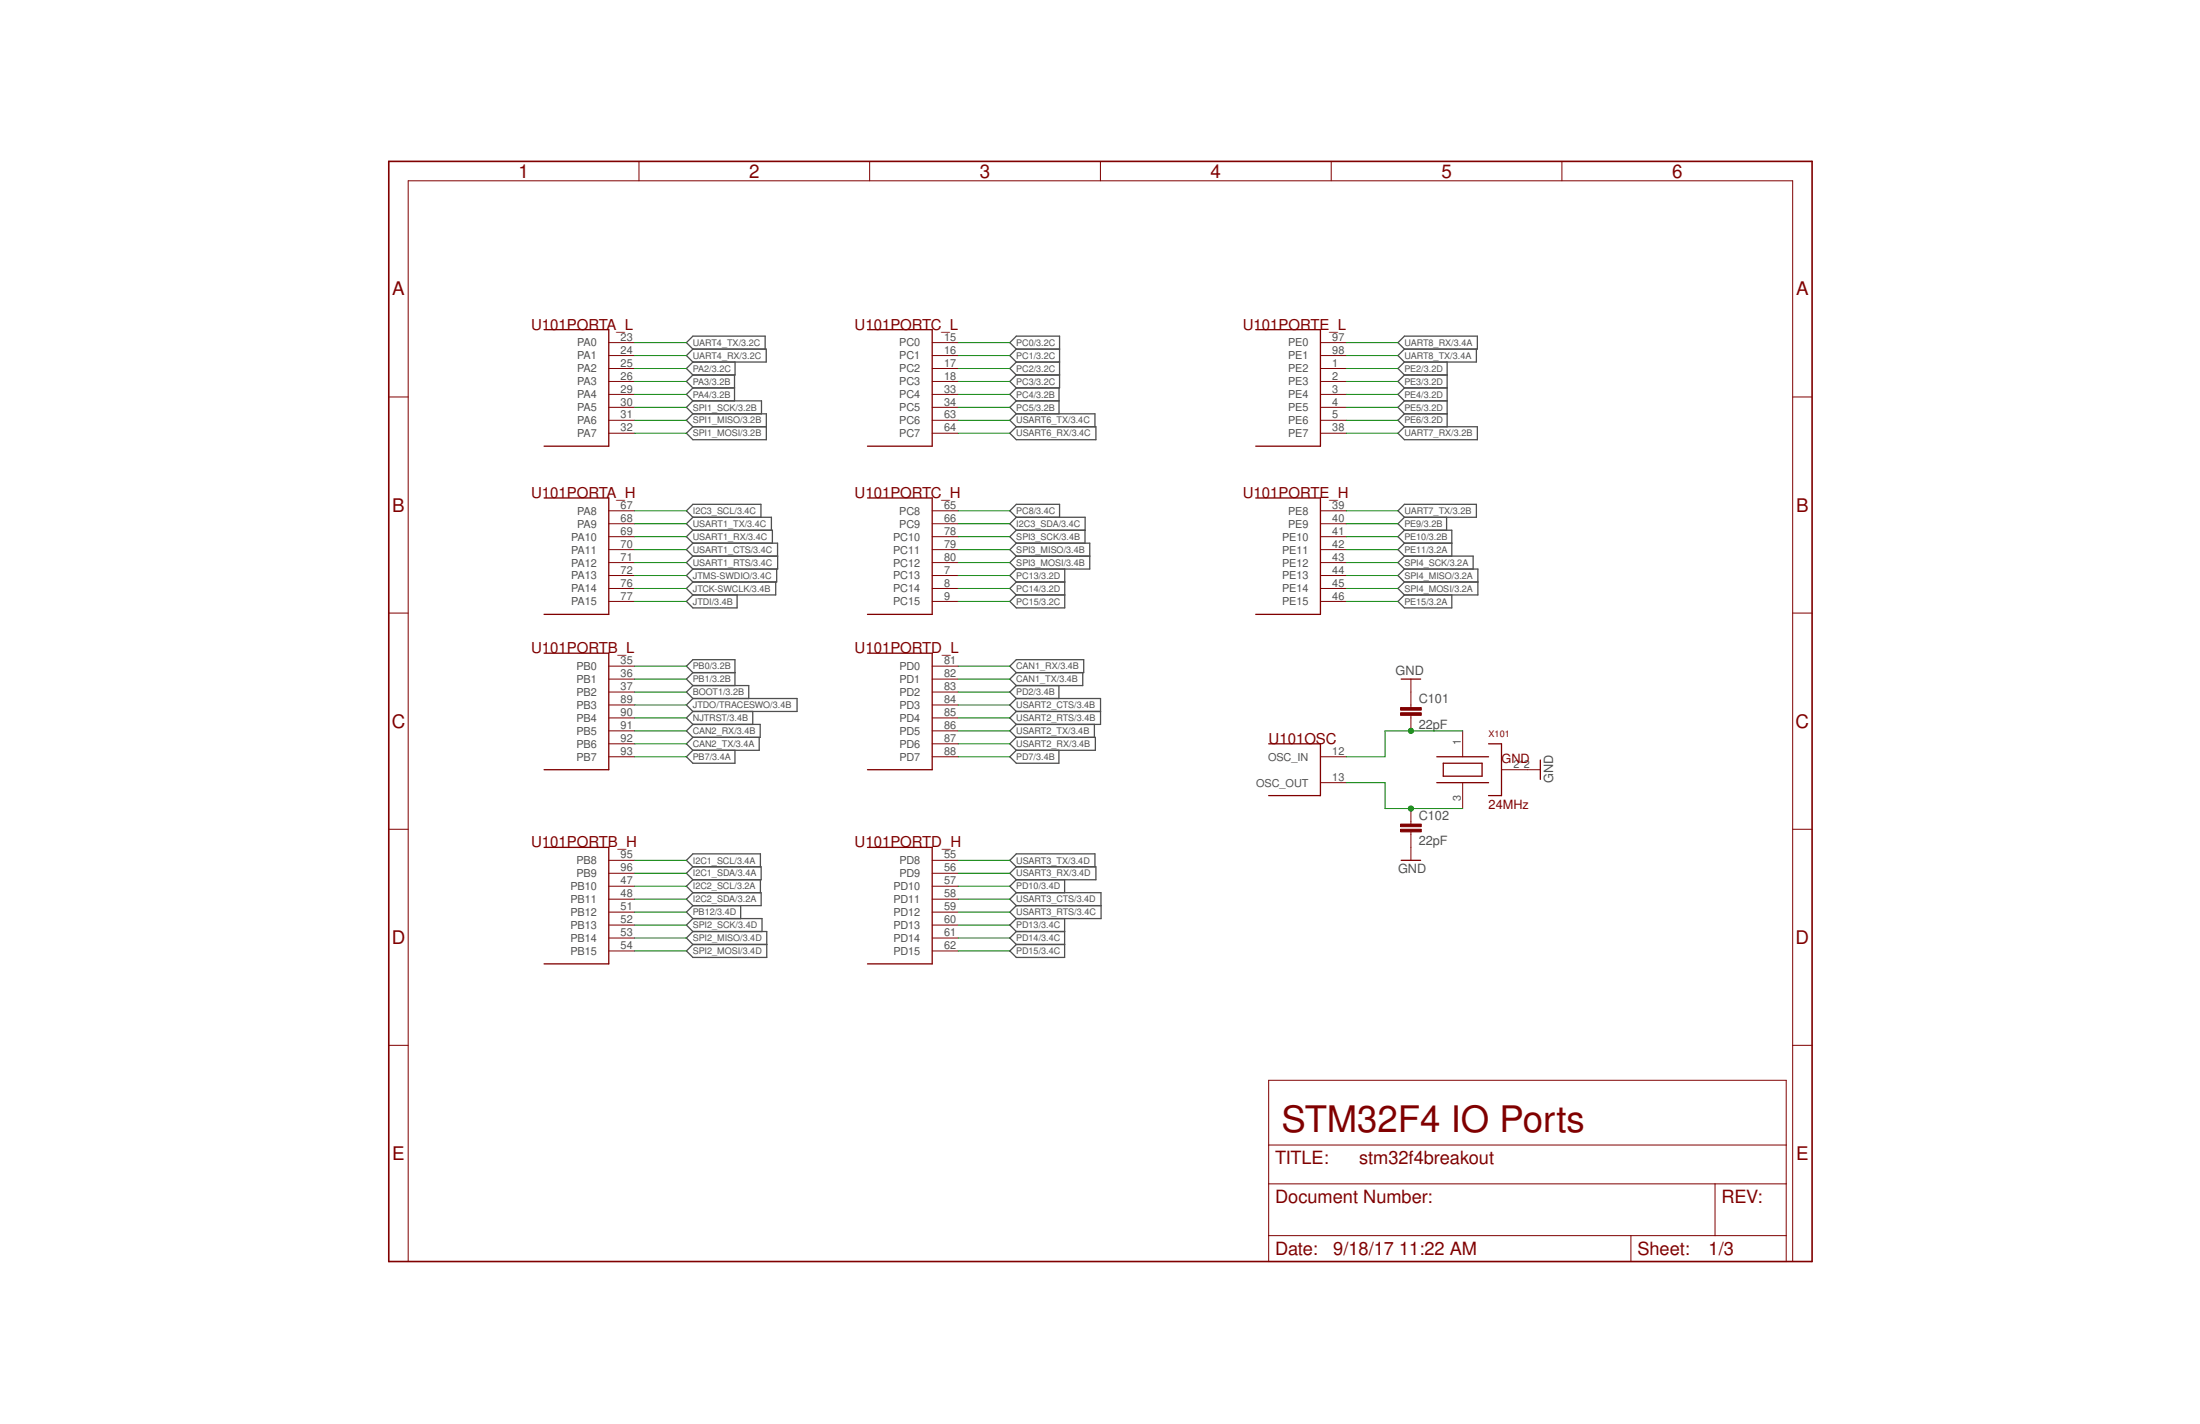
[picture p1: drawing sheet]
<svg xmlns="http://www.w3.org/2000/svg" width="432mm" height="279mm" viewBox="0 0 432 279" stroke-linecap="round" stroke-linejoin="round" font-family="sans-serif">
<g fill="none" stroke="#505050" stroke-width=".25">
<path d="M136 68.5l-1.3-1.3 1.3-1.2h14.2v2.5M136 68.5h14.4v2.5h-14.4M136 68.5l-1.3 1.3 1.3 1.2M136 71l-1.3 1.3 1.3 1.3M136 73.6l-1.3 1.2 1.3 1.3M136 76.1h8.2M136 76.1l-1.3 1.3 1.3 1.3M136 78.7h13.5v2.5M136 78.7l-1.3 1.2 1.3 1.3M144.2 73.6v5.1M144.3 71v2.6h-8.3M199.5 68.5l-1.3-1.3 1.3-1.2h8.5v10.1h-8.5"/>
<path d="M199.5 68.5h8.5M199.5 71h8.5M199.5 73.6h8.5M199.5 78.7h8.4M199.5 68.5l-1.3 1.3 1.3 1.2M199.5 73.6l-1.3 1.2 1.3 1.3M199.5 78.7l-1.3 1.2 1.3 1.3M199.5 71l-1.3 1.3 1.3 1.3M199.5 76.1l-1.3 1.3 1.3 1.3M207.9 76.1v5.1M274.4 67.2l1.3-1.2h14.3v2.5h-14.3zM275.7 73.6h8.3"/>
<path d="M275.7 76.1h8.3M275.7 78.7h8.3M275.7 68.5l-1.3 1.3 1.3 1.2M275.7 73.6l-1.3 1.2 1.3 1.3M275.7 76.1l-1.3 1.3 1.3 1.3M275.7 78.7l-1.3 1.2 1.3 1.3M275.7 71l-1.3 1.3 1.3 1.3M284 71v12.7M289.8 68.5v2.5h-14.1M136 81.2h14.4v5.1h-14.4l-1.3-1.3 1.3-1.3M136 81.2l-1.3 1.3 1.3 1.2M136 83.7h14.4"/>
<path d="M199.5 81.2h15.4v2.5M199.5 83.7h15.6v2.6h-15.6l-1.3-1.3zM199.5 81.2l-1.3 1.3 1.3 1.2M275.7 81.2h8.3M275.7 83.7h14.3v2.6h-14.3l-1.3-1.3zM275.7 81.2l-1.3 1.3 1.3 1.2M136 101.5l-1.3-1.3 1.3-1.2h13.4v2.5M136 101.5h15.4v2.5M136 101.5l-1.3 1.3 1.3 1.2M136 104h15.6v2.6M136 104l-1.3 1.3 1.3 1.3M136 106.6h16.6v2.5"/>
<path d="M136 106.6l-1.3 1.2 1.3 1.3M136 109.1h16.6v2.6h-16.6M136 109.1l-1.3 1.3 1.3 1.3M136 111.7l-1.3 1.2 1.3 1.3M136 116.7l-1.3 1.3 1.3 1.3h8.7v-2.6M136 114.2l-1.3 1.3 1.3 1.2M152.3 114.2v2.5h-16.3M152.4 111.7v2.5h-16.4M199.5 101.5l-1.3-1.3 1.3-1.2h8.5v2.5M199.5 101.5h13.5v5.1M199.5 104h13.5M199.5 106.6h14.4v5.1h-14.4"/>
<path d="M199.5 109.1h14.4M199.5 114.2h9.5M199.5 116.7h9.5M199.5 104l-1.3 1.3 1.3 1.3M199.5 106.6l-1.3 1.2 1.3 1.3M199.5 109.1l-1.3 1.3 1.3 1.3M199.5 111.7l-1.3 1.2 1.3 1.3M199.5 101.5l-1.3 1.3 1.3 1.2M199.5 114.2l-1.3 1.3 1.3 1.2M209 111.7v7.6h-9.5l-1.3-1.3 1.3-1.3M274.4 100.2l1.3-1.2h14.1v2.5h-14.1zM275.7 104h9.2v5.1"/>
<path d="M275.7 106.6h9.2M275.7 109.1h13.4v2.6M275.7 111.7h14.4v5h-14.4M275.7 114.2h14.4M275.7 116.7l-1.3 1.3 1.3 1.3h9.2v-2.6M275.7 101.5l-1.3 1.3 1.3 1.2M275.7 104l-1.3 1.3 1.3 1.3M275.7 106.6l-1.3 1.2 1.3 1.3M275.7 109.1l-1.3 1.3 1.3 1.3M275.7 111.7l-1.3 1.2 1.3 1.3M275.7 114.2l-1.3 1.3 1.3 1.2M283.9 101.5v2.5"/>
<path d="M136 132l-1.3-1.3 1.3-1.3h8.3v5.1M136 132h8.3M136 132l-1.3 1.2 1.3 1.3M136 134.5h11v2.6M136 134.5l-1.3 1.3 1.3 1.3M136 137.1h20.4v2.5h-20.4M136 137.1l-1.3 1.2 1.3 1.3M136 139.6l-1.3 1.3 1.3 1.2M147.7 139.6v2.5M198.2 130.7l1.3-1.3h13.2v2.6h-13.2zM199.5 137.1h16.5v5h-16.5M199.5 139.6h16.5"/>
<path d="M199.5 132l-1.3 1.2 1.3 1.3M199.5 134.5l-1.3 1.3 1.3 1.3M199.5 137.1l-1.3 1.2 1.3 1.3M199.5 139.6l-1.3 1.3 1.3 1.2M207.8 134.5v2.6M212.5 132v2.5h-13M136 147.2l-1.3 1.3 1.3 1.3h8.3v-2.6M136 142.1h13.2v2.6h-13.2M136 144.7l-1.3 1.2 1.3 1.3M136 142.1l-1.3 1.3 1.3 1.3M149 144.7v2.5h-13M199.5 144.7h15.5v2.5h-15.5"/>
<path d="M199.5 147.2l-1.3 1.3 1.3 1.3h8.3v-2.6M199.5 142.1l-1.3 1.3 1.3 1.3M199.5 144.7l-1.3 1.2 1.3 1.3M214.8 142.1v2.6M136 170.1l-1.3-1.3 1.3-1.3h13.2v2.6M136 170.1h13.4v2.5h-13.4M136 170.1l-1.3 1.2 1.3 1.3M136 175.2h13.4v2.5h-13.4M136 172.6l-1.3 1.3 1.3 1.3M136 175.2l-1.3 1.2 1.3 1.3M136 177.7l-1.3 1.3 1.3 1.2M145.4 177.7v2.5"/>
<path d="M149.2 172.6v2.6M199.5 170.1l-1.3-1.3 1.3-1.3h15.4v2.6M199.5 170.1h15.6v2.5h-15.6M199.5 175.2h16.6v5h-16.6M199.5 177.7h16.6M199.5 170.1l-1.3 1.2 1.3 1.3M199.5 172.6l-1.3 1.3 1.3 1.3M199.5 175.2l-1.3 1.2 1.3 1.3M199.5 177.7l-1.3 1.3 1.3 1.2M209 172.6v2.6M136 180.2l-1.3 1.3 1.3 1.3M136 180.2h13.6v2.6"/>
<path d="M136 182.8h14.5v5.1h-14.5l-1.3-1.3 1.3-1.3M136 182.8l-1.3 1.2 1.3 1.3M136 185.3h14.5M199.5 182.8h9.5M199.5 185.3h9.5M199.5 180.2l-1.3 1.3 1.3 1.3M199.5 182.8l-1.3 1.2 1.3 1.3M209 180.2v7.7h-9.5l-1.3-1.3 1.3-1.3"/>
</g>
<g fill="none" stroke="#800000" stroke-width=".2">
<path d="M125.4 31.7v3.8M170.7 31.7v3.8M216 31.7v3.8M261.3 31.7v3.8M306.6 31.7v3.8M76.3 77.9h3.8M119.5 79.9h5.1M119.5 77.4h5.1M119.5 74.8h5.1M119.5 72.3h5.1M119.5 69.8h5.1M119.5 67.2h5.1"/>
<path d="M183 79.9h5M183 77.4h5M183 74.8h5M183 72.3h5M183 69.8h5M183 67.2h5M259.2 79.9h5M259.2 77.4h5M259.2 74.8h5M259.2 72.3h5M259.2 69.8h5M259.2 67.2h5"/>
<path d="M351.9 77.9h3.8M119.5 85h5.1M119.5 82.5h5.1M183 85h5M183 82.5h5M259.2 85h5M259.2 82.5h5M119.5 107.8h5.1M119.5 110.4h5.1M119.5 112.9h5.1M119.5 115.5h5.1M119.5 118h5.1"/>
<path d="M119.5 105.3h5.1M119.5 102.8h5.1M119.5 100.2h5.1M183 107.8h5M183 110.4h5M183 112.9h5M183 115.5h5M183 118h5M183 105.3h5M183 102.8h5M183 100.2h5M259.2 107.8h5"/>
<path d="M259.2 110.4h5M259.2 112.9h5M259.2 115.5h5M259.2 118h5M259.2 105.3h5M259.2 102.8h5M259.2 100.2h5M76.3 120.3h3.8M119.5 138.3h5.1M119.5 133.2h5.1M119.5 135.8h5.1M119.5 130.7h5.1"/>
<path d="M183 138.3h5M183 133.2h5M183 135.8h5M183 130.7h5M276.9 133.2v5.6M351.9 120.3h3.8M119.5 140.9h5.1M119.5 143.4h5.1M119.5 145.9h5.1M119.5 148.5h5.1M183 140.9h5M183 143.4h5"/>
<path d="M183 145.9h5M183 148.5h5M259.2 148.5h5M259.2 153.6h5M276.9 140.4v3M276.9 158.6v3.1M287.1 143.4v5.1M287.1 153.6v5M294.7 151h7.6M76.3 162.7h3.8M119.5 176.4h5.1M119.5 171.3h5.1"/>
<path d="M119.5 173.9h5.1M119.5 168.8h5.1M119.5 179h5.1M183 176.4h5M183 171.3h5M183 173.9h5M183 168.8h5M183 179h5M276.9 163.2v5.6M351.9 162.7h3.8M119.5 181.5h5.1M119.5 184h5.1"/>
<path d="M119.5 186.6h5.1M183 181.5h5M183 184h5M183 186.6h5M76.3 205.1h3.8M249 212h101.6v35.5h-101.6zM351.9 205.1h3.8M249 232.3h101.6M249 224.7h101.6M336.6 232.3v10.1M80.1 247.5v-212h271.8v212M249 242.4h101.6"/>
<path d="M320.1 242.4v5.1"/>
</g>
<g fill="none" stroke="#800000" stroke-width=".25">
<path d="M106.8 64.7h12.7v22.8h-12.7M170.3 64.7h12.7v22.8h-12.7M246.5 64.7h12.7v22.8h-12.7M106.8 97.7h12.7v22.8h-12.7M170.3 97.7h12.7v22.8h-12.7M246.5 97.7h12.7v22.8h-12.7M106.8 128.2h12.7v22.8h-12.7M170.3 128.2h12.7v22.8h-12.7M275 133.2h3.8M249 145.9h10.2v10.2h-10.2M282 148.5h10.2M282 153.6h10.2"/>
<path d="M283.3 149.8h7.6v2.5h-7.6zM292.2 145.9h2.5v10.2h-2.5M302.3 149.1v3.8M106.8 166.3h12.7v22.8h-12.7M170.3 166.3h12.7v22.8h-12.7M275 168.8h3.8"/>
</g>
<path d="M76.3 31.7h279.4v215.8h-279.4z" fill="none" stroke="#800000" stroke-width=".32"/>
<g fill="#800000" stroke="#800000" stroke-width=".2">
<path d="M274.9 139.8h4.1v.6h-4.1z"/>
<path d="M274.9 138.8h4.1v.5h-4.1z"/>
<path d="M274.9 162.7h4.1v.5h-4.1z"/>
<path d="M274.9 161.7h4.1v.5h-4.1z"/>
</g>
<g fill="none" stroke="#008000" stroke-width=".2">
<path d="M124.6 67.2h10.1M124.6 69.8h10.1M124.6 72.3h10.1M124.6 74.8h10.1M124.6 77.4h10.1M124.6 79.9h10.1M188 67.2h10.2M188 69.8h10.2M188 72.3h10.2M188 74.8h10.2M188 77.4h10.2M188 79.9h10.2"/>
<path d="M264.2 67.2h10.2M264.2 69.8h10.2M264.2 72.3h10.2M264.2 74.8h10.2M264.2 77.4h10.2M264.2 79.9h10.2M124.6 82.5h10.1M124.6 85h10.1M188 82.5h10.2M188 85h10.2M264.2 82.5h10.2M264.2 85h10.2"/>
<path d="M124.6 100.2h10.1M124.6 102.8h10.1M124.6 105.3h10.1M124.6 107.8h10.1M124.6 110.4h10.1M124.6 112.9h10.1M124.6 118h10.1M124.6 115.5h10.1M188 100.2h10.2M188 102.8h10.2M188 105.3h10.2M188 107.8h10.2"/>
<path d="M188 110.4h10.2M188 112.9h10.2M188 118h10.2M188 115.5h10.2M264.2 100.2h10.2M264.2 102.8h10.2M264.2 105.3h10.2M264.2 107.8h10.2M264.2 110.4h10.2M264.2 112.9h10.2M264.2 118h10.2M264.2 115.5h10.2"/>
<path d="M124.6 130.7h10.1M124.6 133.2h10.1M124.6 135.8h10.1M124.6 138.3h10.1M188 130.7h10.2M188 133.2h10.2M188 135.8h10.2M188 138.3h10.2M124.6 148.5h10.1M124.6 143.4h10.1M124.6 140.9h10.1M124.6 145.9h10.1"/>
<path d="M188 148.5h10.2M188 143.4h10.2M188 140.9h10.2M188 145.9h10.2M264.2 153.6h7.6v5h15.3M287.1 143.4h-15.3v5.1h-7.6M124.6 168.8h10.1M124.6 171.3h10.1M124.6 173.9h10.1M124.6 176.4h10.1M124.6 179h10.1M188 168.8h10.2"/>
<path d="M188 171.3h10.2M188 173.9h10.2M188 176.4h10.2M188 179h10.2M124.6 181.5h10.1M124.6 184h10.1M124.6 186.6h10.1M188 181.5h10.2M188 184h10.2M188 186.6h10.2"/>
</g>
<g fill="#008000" stroke="#008000" stroke-width=".2">
<circle cx="276.9" cy="143.4" r=".51"/>
<circle cx="276.9" cy="158.6" r=".51"/>
</g>
<text font-size="7.2" fill="#800000" x="251.5" y="222.1">STM32F4 IO Ports</text>
<g font-size="3.7" fill="#800000">
<text x="101.7" y="34.9">1</text>
<text x="147" y="34.9">2</text>
<text x="192.3" y="34.9">3</text>
<text x="237.6" y="34.9">4</text>
<text x="282.9" y="34.9">5</text>
<text x="328.2" y="34.9">6</text>
<text x="77" y="58">A</text>
<text x="352.5" y="58">A</text>
<text x="77" y="100.4">B</text>
<text x="352.5" y="100.4">B</text>
<text x="76.9" y="142.8">C</text>
<text x="352.4" y="142.8">C</text>
<text x="76.9" y="185.2">D</text>
<text x="352.4" y="185.2">D</text>
<text x="77" y="227.6">E</text>
<text x="352.5" y="227.6">E</text>
</g>
<g font-size="3.6" fill="#800000">
<text x="250.3" y="228.5">TITLE:</text>
<text x="266.8" y="228.5">stm32f4breakout</text>
<text x="250.3" y="236.1">Document Number:</text>
<text x="337.9" y="236.1">REV:</text>
<text x="250.3" y="246.3">Date:</text>
<text x="261.7" y="246.3">9/18/17</text>
<text x="274.6" y="246.3">11:22 AM</text>
<text x="321.4" y="246.3">Sheet:</text>
<text x="335.3" y="246.3">1/3</text>
</g>
<g font-size="2.9" fill="#800000">
<text x="104.2" y="64.7">U101PORTA_L</text>
<text x="167.7" y="64.7">U101PORTC_L</text>
<text x="243.9" y="64.7">U101PORTE_L</text>
<text x="104.2" y="97.7">U101PORTA_H</text>
<text x="167.7" y="97.7">U101PORTC_H</text>
<text x="243.9" y="97.7">U101PORTE_H</text>
<text x="104.2" y="128.2">U101PORTB_L</text>
<text x="167.7" y="128.2">U101PORTD_L</text>
<text x="249" y="145.9">U101OSC</text>
<text x="104.2" y="166.3">U101PORTB_H</text>
<text x="167.7" y="166.3">U101PORTD_H</text>
</g>
<g font-size="2.5" fill="#505050">
<text x="273.9" y="132.5">GND</text>
<text x="278.5" y="137.9">C101</text>
<text x="278.5" y="143">22pF</text>
<text x="304.9" y="153.6" transform="rotate(-90 304.9 153.6)">GND</text>
<text x="278.5" y="160.8">C102</text>
<text x="278.5" y="165.9">22pF</text>
<text x="274.4" y="171.3">GND</text>
</g>
<g font-size="2.5" fill="#800000">
<text x="294.7" y="149.8">GND</text>
<text x="292.2" y="158.6">24MHz</text>
</g>
<g font-size="2.1" fill="#505050">
<text x="113.3" y="70.5">PA1</text>
<text x="113.3" y="68">PA0</text>
<text x="121.8" y="71.9">25</text>
<text x="121.8" y="69.4">24</text>
<text x="121.8" y="66.9">23</text>
<text x="176.5" y="70.5">PC1</text>
<text x="176.5" y="68">PC0</text>
<text x="185.3" y="69.4">16</text>
<text x="185.3" y="71.9">17</text>
<text x="185.3" y="66.9">15</text>
<text x="252.8" y="70.5">PE1</text>
<text x="252.8" y="68">PE0</text>
<text x="261.5" y="69.4">98</text>
<text x="261.5" y="71.9">1</text>
<text x="261.5" y="66.9">97</text>
<text x="113.3" y="75.6">PA3</text>
<text x="113.3" y="73.1">PA2</text>
<text x="121.8" y="77">29</text>
<text x="121.8" y="74.5">26</text>
<text x="176.5" y="75.6">PC3</text>
<text x="176.5" y="73.1">PC2</text>
<text x="185.3" y="74.5">18</text>
<text x="185.3" y="77">33</text>
<text x="252.8" y="75.6">PE3</text>
<text x="252.8" y="73.1">PE2</text>
<text x="261.5" y="74.5">2</text>
<text x="261.5" y="77">3</text>
<text x="113.3" y="83.2">PA6</text>
<text x="113.3" y="80.7">PA5</text>
<text x="113.3" y="78.1">PA4</text>
<text x="121.8" y="82.1">31</text>
<text x="121.8" y="79.6">30</text>
<text x="176.5" y="78.1">PC4</text>
<text x="176.5" y="80.7">PC5</text>
<text x="176.5" y="83.2">PC6</text>
<text x="185.3" y="79.6">34</text>
<text x="185.3" y="82.1">63</text>
<text x="252.8" y="78.1">PE4</text>
<text x="252.8" y="80.7">PE5</text>
<text x="252.8" y="83.2">PE6</text>
<text x="261.5" y="79.6">4</text>
<text x="261.5" y="82.1">5</text>
<text x="113.3" y="85.8">PA7</text>
<text x="121.8" y="84.6">32</text>
<text x="176.5" y="85.8">PC7</text>
<text x="185.3" y="84.6">64</text>
<text x="252.8" y="85.8">PE7</text>
<text x="261.5" y="84.6">38</text>
<text x="113.3" y="101">PA8</text>
<text x="121.8" y="99.9">67</text>
<text x="176.5" y="101">PC8</text>
<text x="185.3" y="99.9">65</text>
<text x="252.8" y="101">PE8</text>
<text x="261.5" y="99.9">39</text>
<text x="112.1" y="106.1">PA10</text>
<text x="113.3" y="103.5">PA9</text>
<text x="121.8" y="107.5">70</text>
<text x="121.8" y="105">69</text>
<text x="121.8" y="102.4">68</text>
<text x="175.3" y="106.1">PC10</text>
<text x="176.5" y="103.5">PC9</text>
<text x="185.3" y="107.5">79</text>
<text x="185.3" y="102.4">66</text>
<text x="185.3" y="105">78</text>
<text x="251.7" y="106.1">PE10</text>
<text x="252.8" y="103.5">PE9</text>
<text x="261.5" y="107.5">42</text>
<text x="261.5" y="102.4">40</text>
<text x="261.5" y="105">41</text>
<text x="112.1" y="108.6">PA11</text>
<text x="112.1" y="111.2">PA12</text>
<text x="112.1" y="113.7">PA13</text>
<text x="121.8" y="110">71</text>
<text x="121.8" y="112.6">72</text>
<text x="175.3" y="108.6">PC11</text>
<text x="175.3" y="111.2">PC12</text>
<text x="175.3" y="113.7">PC13</text>
<text x="185.3" y="110">80</text>
<text x="185.3" y="112.6">7</text>
<text x="251.7" y="108.6">PE11</text>
<text x="251.7" y="111.2">PE12</text>
<text x="251.7" y="113.7">PE13</text>
<text x="261.5" y="110">43</text>
<text x="261.5" y="112.6">44</text>
<text x="112.1" y="116.2">PA14</text>
<text x="112.1" y="118.8">PA15</text>
<text x="121.8" y="115.1">76</text>
<text x="121.8" y="117.7">77</text>
<text x="175.3" y="116.2">PC14</text>
<text x="175.3" y="118.8">PC15</text>
<text x="185.3" y="115.1">8</text>
<text x="185.3" y="117.7">9</text>
<text x="251.7" y="116.2">PE14</text>
<text x="251.7" y="118.8">PE15</text>
<text x="261.5" y="115.1">45</text>
<text x="261.5" y="117.7">46</text>
<text x="113.2" y="131.5">PB0</text>
<text x="121.8" y="130.4">35</text>
<text x="176.5" y="131.5">PD0</text>
<text x="185.3" y="130.4">81</text>
<text x="113.2" y="134">PB1</text>
<text x="113.2" y="136.5">PB2</text>
<text x="121.8" y="138">89</text>
<text x="121.8" y="132.9">36</text>
<text x="121.8" y="135.4">37</text>
<text x="176.5" y="134">PD1</text>
<text x="176.5" y="136.5">PD2</text>
<text x="185.3" y="138">84</text>
<text x="185.3" y="132.9">82</text>
<text x="185.3" y="135.4">83</text>
<text x="113.2" y="139.1">PB3</text>
<text x="113.2" y="141.6">PB4</text>
<text x="121.8" y="140.5">90</text>
<text x="121.8" y="143">91</text>
<text x="176.5" y="139.1">PD3</text>
<text x="176.5" y="141.6">PD4</text>
<text x="185.3" y="140.5">85</text>
<text x="185.3" y="143">86</text>
<text x="113.2" y="144.2">PB5</text>
<text x="113.2" y="146.7">PB6</text>
<text x="113.2" y="149.2">PB7</text>
<text x="121.8" y="145.6">92</text>
<text x="121.8" y="148.1">93</text>
<text x="176.5" y="144.2">PD5</text>
<text x="176.5" y="146.7">PD6</text>
<text x="176.5" y="149.2">PD7</text>
<text x="185.3" y="145.6">87</text>
<text x="185.3" y="148.1">88</text>
<text x="248.9" y="149.2">OSC_IN</text>
<text x="261.5" y="148.1">12</text>
<text x="286.7" y="146.1" transform="rotate(-90 286.7 146.1)">1</text>
<text x="246.6" y="154.3">OSC_OUT</text>
<text x="261.5" y="153.2">13</text>
<text x="297" y="150.7">2*2</text>
<text x="286.7" y="157.1" transform="rotate(-90 286.7 157.1)">3</text>
<text x="113.2" y="172.1">PB9</text>
<text x="113.2" y="169.6">PB8</text>
<text x="121.8" y="171">96</text>
<text x="121.8" y="173.5">47</text>
<text x="121.8" y="168.4">95</text>
<text x="176.5" y="172.1">PD9</text>
<text x="176.5" y="169.6">PD8</text>
<text x="185.3" y="171">56</text>
<text x="185.3" y="173.5">57</text>
<text x="185.3" y="168.4">55</text>
<text x="112" y="177.2">PB11</text>
<text x="112" y="174.6">PB10</text>
<text x="112" y="179.7">PB12</text>
<text x="121.8" y="176.1">48</text>
<text x="121.8" y="178.6">51</text>
<text x="175.4" y="177.2">PD11</text>
<text x="175.4" y="174.6">PD10</text>
<text x="175.4" y="179.7">PD12</text>
<text x="185.3" y="176.1">58</text>
<text x="185.3" y="178.6">59</text>
<text x="112" y="182.3">PB13</text>
<text x="112" y="184.8">PB14</text>
<text x="121.8" y="181.1">52</text>
<text x="121.8" y="183.7">53</text>
<text x="175.4" y="182.3">PD13</text>
<text x="175.4" y="184.8">PD14</text>
<text x="185.3" y="181.1">60</text>
<text x="185.3" y="183.7">61</text>
<text x="112" y="187.3">PB15</text>
<text x="121.8" y="186.2">54</text>
<text x="175.4" y="187.3">PD15</text>
<text x="185.3" y="186.2">62</text>
</g>
<g font-size="1.8" fill="#505050">
<text x="136" y="67.9">UART4_TX/3.2C</text>
<text x="136" y="70.4">UART4_RX/3.2C</text>
<text x="199.5" y="70.4">PC1/3.2C</text>
<text x="199.5" y="67.9">PC0/3.2C</text>
<text x="275.7" y="67.9">UART8_RX/3.4A</text>
<text x="275.7" y="70.4">UART8_TX/3.4A</text>
<text x="136" y="72.9">PA2/3.2C</text>
<text x="136" y="75.5">PA3/3.2B</text>
<text x="199.5" y="72.9">PC2/3.2C</text>
<text x="199.5" y="75.5">PC3/3.2C</text>
<text x="275.7" y="75.5">PE3/3.2D</text>
<text x="275.7" y="72.9">PE2/3.2D</text>
<text x="136" y="78">PA4/3.2B</text>
<text x="136" y="80.6">SPI1_SCK/3.2B</text>
<text x="136" y="83.1">SPI1_MISO/3.2B</text>
<text x="199.5" y="78">PC4/3.2B</text>
<text x="199.5" y="80.6">PC5/3.2B</text>
<text x="199.5" y="83.1">USART6_TX/3.4C</text>
<text x="275.7" y="78">PE4/3.2D</text>
<text x="275.7" y="80.6">PE5/3.2D</text>
<text x="275.7" y="83.1">PE6/3.2D</text>
<text x="136" y="85.6">SPI1_MOSI/3.2B</text>
<text x="199.5" y="85.6">USART6_RX/3.4C</text>
<text x="275.7" y="85.6">UART7_RX/3.2B</text>
<text x="136" y="100.9">I2C3_SCL/3.4C</text>
<text x="199.5" y="100.9">PC8/3.4C</text>
<text x="275.7" y="100.9">UART7_TX/3.2B</text>
<text x="136" y="103.4">USART1_TX/3.4C</text>
<text x="136" y="105.9">USART1_RX/3.4C</text>
<text x="199.5" y="103.4">I2C3_SDA/3.4C</text>
<text x="199.5" y="105.9">SPI3_SCK/3.4B</text>
<text x="275.7" y="103.4">PE9/3.2B</text>
<text x="275.7" y="105.9">PE10/3.2B</text>
<text x="136" y="108.5">USART1_CTS/3.4C</text>
<text x="136" y="111">USART1_RTS/3.4C</text>
<text x="136" y="113.6">JTMS-SWDIO/3.4C</text>
<text x="199.5" y="108.5">SPI3_MISO/3.4B</text>
<text x="199.5" y="111">SPI3_MOSI/3.4B</text>
<text x="199.5" y="113.6">PC13/3.2D</text>
<text x="275.7" y="108.5">PE11/3.2A</text>
<text x="275.7" y="111">SPI4_SCK/3.2A</text>
<text x="275.7" y="113.6">SPI4_MISO/3.2A</text>
<text x="136" y="118.6">JTDI/3.4B</text>
<text x="136" y="116.1">JTCK-SWCLK/3.4B</text>
<text x="199.5" y="116.1">PC14/3.2D</text>
<text x="199.5" y="118.6">PC15/3.2C</text>
<text x="275.7" y="116.1">SPI4_MOSI/3.2A</text>
<text x="275.7" y="118.6">PE15/3.2A</text>
<text x="136" y="131.3">PB0/3.2B</text>
<text x="199.5" y="131.3">CAN1_RX/3.4B</text>
<text x="136" y="133.9">PB1/3.2B</text>
<text x="136" y="136.4">BOOT1/3.2B</text>
<text x="199.5" y="133.9">CAN1_TX/3.4B</text>
<text x="199.5" y="136.4">PD2/3.4B</text>
<text x="136" y="139">JTDO/TRACESWO/3.4B</text>
<text x="136" y="141.5">NJTRST/3.4B</text>
<text x="199.5" y="139">USART2_CTS/3.4B</text>
<text x="199.5" y="141.5">USART2_RTS/3.4B</text>
<text x="136" y="146.6">CAN2_TX/3.4A</text>
<text x="136" y="149.1">PB7/3.4A</text>
<text x="136" y="144">CAN2_RX/3.4B</text>
<text x="199.5" y="144">USART2_TX/3.4B</text>
<text x="199.5" y="146.6">USART2_RX/3.4B</text>
<text x="199.5" y="149.1">PD7/3.4B</text>
<text x="136" y="169.4">I2C1_SCL/3.4A</text>
<text x="136" y="172">I2C1_SDA/3.4A</text>
<text x="199.5" y="169.4">USART3_TX/3.4D</text>
<text x="199.5" y="172">USART3_RX/3.4D</text>
<text x="136" y="174.5">I2C2_SCL/3.2A</text>
<text x="136" y="177.1">I2C2_SDA/3.2A</text>
<text x="136" y="179.6">PB12/3.4D</text>
<text x="199.5" y="174.5">PD10/3.4D</text>
<text x="199.5" y="177.1">USART3_CTS/3.4D</text>
<text x="199.5" y="179.6">USART3_RTS/3.4C</text>
<text x="136" y="182.1">SPI2_SCK/3.4D</text>
<text x="136" y="184.7">SPI2_MISO/3.4D</text>
<text x="199.5" y="182.1">PD13/3.4C</text>
<text x="199.5" y="184.7">PD14/3.4C</text>
<text x="136" y="187.2">SPI2_MOSI/3.4D</text>
<text x="199.5" y="187.2">PD15/3.4C</text>
</g>
<text font-size="1.8" fill="#800000" x="292.2" y="144.7">X101</text>
</svg>
